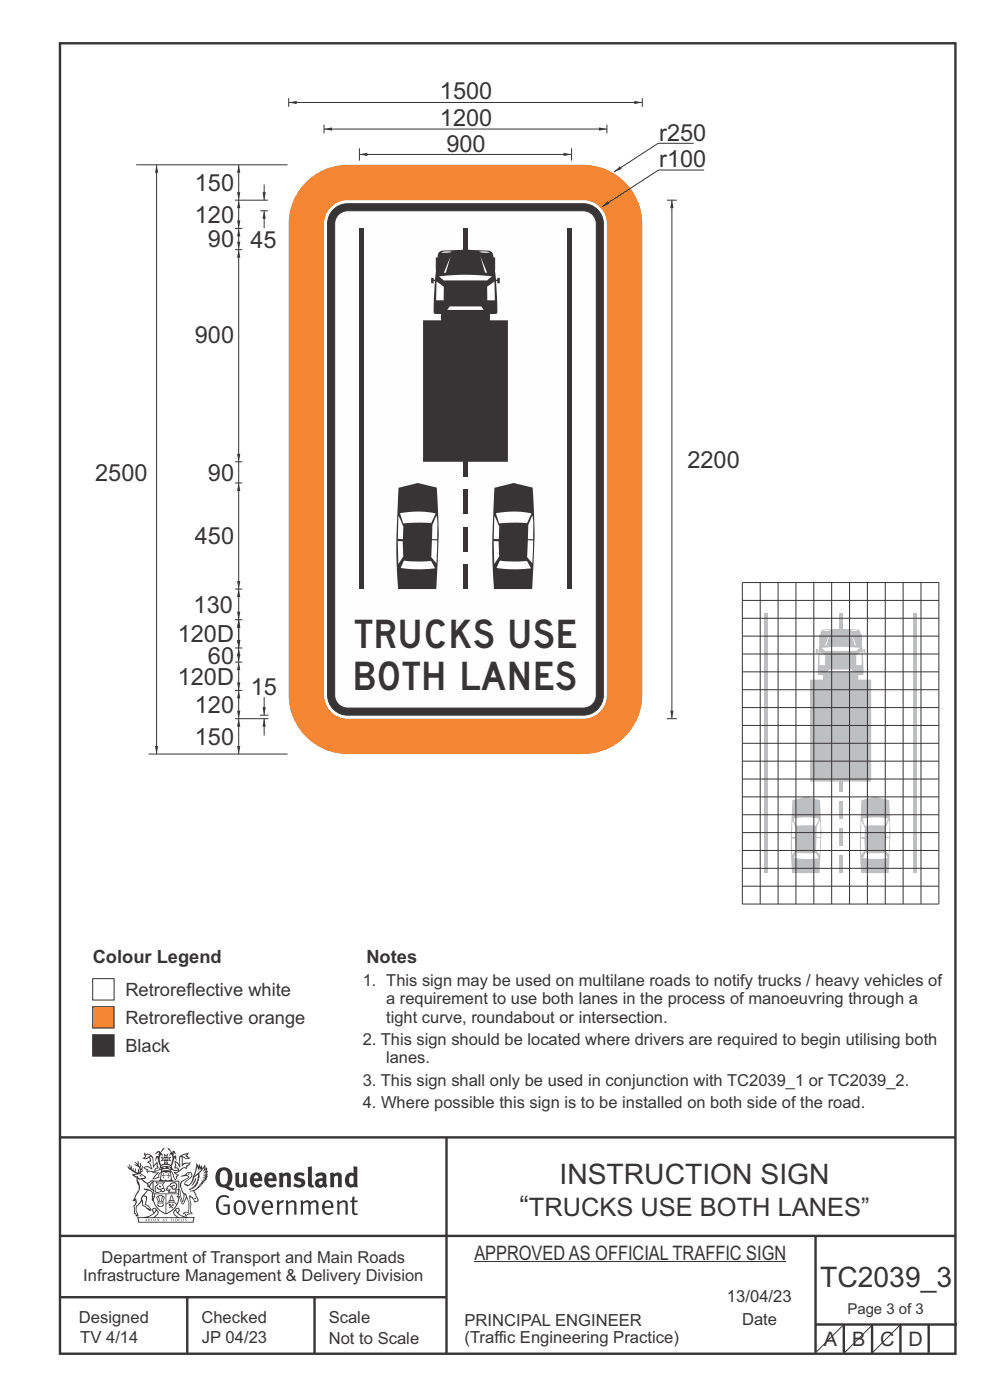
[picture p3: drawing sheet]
<svg xmlns="http://www.w3.org/2000/svg" width="210mm" height="297mm" viewBox="0 0 210 297" stroke-linecap="round" stroke-linejoin="round" font-family="sans-serif">
<g fill="none" stroke="#373435" stroke-width=".51">
<path d="M12.7 9.2h190v278h-190zM12.7 241.3h190M94.7 241.4v45.8M12.7 275.2h82M12.7 262.2h190.1M39.7 275.2v12M66.7 275.2v12M173 262.1v24.9M173 281h30M179 281v6M185 281v6M191 281v6"/>
<path d="M197 281v6"/>
</g>
<g fill="#373435">
<path d="M47 248.4a2.55 2.55 0 0 0 0 2.7l.3 .2a.81 .81 0 0 0 1-1v-.5a1.04 1.04 0 0 0-1.1-1.5zM46.3 248.1a1.82 1.82 0 0 1 2.1-.2 1.82 1.82 0 0 1 .9 1.8 2.29 2.29 0 0 1-.8 2l.7 .3h.5l-.2 .6a2.87 2.87 0 0 1-2-.7 2.12 2.12 0 0 1-1.7-3.1z" fill-rule="evenodd"/>
<path d="M49.9 248.9l.8-.2v2a.46 .46 0 0 0 .3 .6 .46 .46 0 0 0 .6-.3v-2.1l.7-.2v2.4l.2 .5-.5 .3-.3-.3a1.02 1.02 0 0 1-1.2 .3 1.02 1.02 0 0 1-.6-1.1z" fill-rule="evenodd"/>
<path d="M54 249.5l-.1 .5h.9a.49 .49 0 0 0-.2-.6 .49 .49 0 0 0-.6 .1zM53.4 249.1a1.34 1.34 0 0 1 1.6-.2 1.34 1.34 0 0 1 .6 1.5v.2h-1.7a.77 .77 0 0 0 .5 .8 .77 .77 0 0 0 .9-.4l.3 .5a1.59 1.59 0 0 1-2 .2 1.59 1.59 0 0 1-.5-2.1z" fill-rule="evenodd"/>
<path d="M57 249.5l-.1 .5h1a.49 .49 0 0 0-.2-.6 .49 .49 0 0 0-.7 .1zM56.4 249.1a1.34 1.34 0 0 1 1.6-.2 1.34 1.34 0 0 1 .7 1.5v.2h-1.8a.77 .77 0 0 0 .5 .8 .77 .77 0 0 0 .9-.4l.4 .5a1.59 1.59 0 0 1-2.1 .2 1.59 1.59 0 0 1-.5-2.1z" fill-rule="evenodd"/>
<path d="M59.2 248.9l.7-.2 .1 .4a.95 .95 0 0 1 1-.3 .95 .95 0 0 1 .7 .8v2.3h-.8v-2.3a.46 .46 0 0 0-.8 .1v2.2h-.8z" fill-rule="evenodd"/>
<path d="M62.6 249.1a1.75 1.75 0 0 1 2-.1l-.2 .5-.6-.2a.43 .43 0 0 0-.6 .3l.4 .3a1.04 1.04 0 0 1 1.2 1.1 1.04 1.04 0 0 1-1.4 1l-1.2-.4 .3-.6 1 .4 .4-.4a.88 .88 0 0 0-1-.5l-.4-.2-.1-.4z" fill-rule="evenodd"/>
<path d="M65.3 247.6l.8-.2 .1 3.8 .3 .2 .1 .4a.88 .88 0 0 1-1 0 .88 .88 0 0 1-.3-1z" fill-rule="evenodd"/>
<path d="M67.8 250.6a.43 .43 0 0 0-.1 .7 .43 .43 0 0 0 .7-.1v-.7zM66.8 249.1a1.7 1.7 0 0 1 2.4 .1v1.9l.3 .4-.4 .5-.5-.4a1.03 1.03 0 0 1-1.7-.1 1.03 1.03 0 0 1 .8-1.5h.7v-.4a.8 .8 0 0 0-1.2 .1z" fill-rule="evenodd"/>
<path d="M70 248.9l.7-.2 .1 .4a.95 .95 0 0 1 1-.3 .95 .95 0 0 1 .7 .8v2.3h-.8v-2.3a.46 .46 0 0 0-.8 .1v2.2h-.8z" fill-rule="evenodd"/>
<path d="M74.3 249.5a1.48 1.48 0 0 0 0 1.7h.5l.2-.1v-1.5l-.3-.2zM75 247.4l.8 .1 .1 4.4h-.7l-.1-.2a1.26 1.26 0 0 1-1.4 0 1.26 1.26 0 0 1-.5-1.3 1.29 1.29 0 0 1 .4-1.4 1.29 1.29 0 0 1 1.4-.1z" fill-rule="evenodd"/>
<path d="M46.4 253.9a1.72 1.72 0 0 1 2.3 0l-.3 .3a1.24 1.24 0 0 0-1.4-.2 1.24 1.24 0 0 0-.6 1.4 1.49 1.49 0 0 0 1.2 1.9l.7-.1v-1.3h-.8l-.1-.4h1.3v1.9a1.93 1.93 0 0 1-2.2 0 1.93 1.93 0 0 1-.7-2.2l.2-.8z" fill-rule="evenodd"/>
<path d="M50.4 255.1a1.65 1.65 0 0 0 .2 2.2 .99 .99 0 0 0 1-1.4 .78 .78 0 0 0-.4-.8 .78 .78 0 0 0-.8 0zM50 254.9a1.33 1.33 0 0 1 1.6-.1 1.33 1.33 0 0 1 .5 1.4 1.31 1.31 0 0 1-1.3 1.6 1.31 1.31 0 0 1-1.2-1.6v-.6z" fill-rule="evenodd"/>
<path d="M52.5 254.7l.4-.1 .9 2.6 .8-2.5h.5l-1.1 3h-.5z" fill-rule="evenodd"/>
<path d="M56.3 255.2l-.2 .7h1.3a.7 .7 0 0 0-.3-.8 .7 .7 0 0 0-.8 .1zM55.9 255a1.22 1.22 0 0 1 1.5-.2 1.22 1.22 0 0 1 .5 1.5h-1.8a.93 .93 0 0 0 .5 1 .93 .93 0 0 0 1.1-.2l.2 .3a1.43 1.43 0 0 1-1.8 .1 1.43 1.43 0 0 1-.6-1.7z" fill-rule="evenodd"/>
<path d="M58.7 254.7l.4-.1 .1 .5 .4-.4 .6-.1-.2 .5a.66 .66 0 0 0-.8 .7v1.9h-.4z" fill-rule="evenodd"/>
<path d="M60.6 254.7l.4-.1 .1 .5a.94 .94 0 0 1 1-.5 .94 .94 0 0 1 .8 .8v2.3h-.5l-.1-2.5a.81 .81 0 0 0-1.2 .3v2.2h-.4z" fill-rule="evenodd"/>
<path d="M63.7 254.7l.5-.1 .1 .5 .4-.3a.78 .78 0 0 1 1.1 .3 .9 .9 0 0 1 1-.5 .9 .9 0 0 1 .8 .8v2.3h-.5l-.1-2.5a.67 .67 0 0 0-1.1 .3v2.2h-.5v-2.4l-.4-.3-.7 .4v2.3h-.5z" fill-rule="evenodd"/>
<path d="M69 255.2l-.1 .7h1.3a.7 .7 0 0 0-.3-.8 .7 .7 0 0 0-.9 .1zM68.7 255a1.22 1.22 0 0 1 1.5-.2 1.22 1.22 0 0 1 .5 1.5h-1.8a.93 .93 0 0 0 .4 1 .93 .93 0 0 0 1.2-.2l.1 .3a1.44 1.44 0 0 1-1.7 .1 1.44 1.44 0 0 1-.6-1.7z" fill-rule="evenodd"/>
<path d="M71.4 254.7l.5-.1 .1 .5a.94 .94 0 0 1 1-.5 .94 .94 0 0 1 .8 .8v2.3h-.5l-.1-2.5a.81 .81 0 0 0-1.2 .3v2.2h-.4z" fill-rule="evenodd"/>
<path d="M74.7 253.9l.5-.1v.9h.7l-.1 .3h-.6v2.2l.1 .2h.5l.1 .3a.75 .75 0 0 1-1.2-.6v-2.1h-.4v-.3h.4z" fill-rule="evenodd"/>
<path d="M30.8 244.9l1.1 .3-.9 .5h-.4l.6-.5zM31.8 245.4h.2a2.44 2.44 0 0 1 .4 1.9l.1 .5 .7-1-.1 .6 .3 .3a.57 .57 0 0 0-.6 .7l-1-.1-.5 .2 .2-.5-.8-.3 .7-.1 .9 .5 .1-.1-.6-1.3-.2-.2h.5zM30.7 244.4l-.1 .5 .2 .4-.6 .4a1.04 1.04 0 0 0 1.4-.1l.2 .6-.3 .1-.2 .4a.94 .94 0 0 1 .8 1.1l-.2-.1a1.16 1.16 0 0 0-1.5-.1l.3 .4 .4 .2 .1 .5 .2 .1 .1-.2a.94 .94 0 0 1 1.1 .2l.8 .1-1.2 1.2a1.13 1.13 0 0 0 1.2-.2l.4-.1-.1-.4 .5-.8a.83 .83 0 0 0-.6 1.1l-.3-.1-.7 .4 1.1-1.4-.5 .1-.5-.1 1.3-.5-.1-.1-.9 .4v-.3l.2-.2 .3 .1 .1-.3-.2-.4v-.6l-.1-.4-.7 1v-.7a1.42 1.42 0 0 0-1.6-1.8z" fill-rule="evenodd"/>
<path d="M38.5 245.2l.5-.2 .7-.1-.6 .3 .8 .5h-.3zM38.3 245.5l.2-.1 .1 2a1.69 1.69 0 0 1 1.6-.6l-.8 .5 .1 .5a1.1 1.1 0 0 0-1.5 .6l-.1-.5-.2-.2h-.5l.3-.4-.3-.7a1.42 1.42 0 0 1 .8 1.1l.2-.1zM37.1 246.2l.1 1-.2 .3 .1 .4h.5l.1 .2a.96 .96 0 0 1-1.1-.1l-.1 .1a1.06 1.06 0 0 0 1.3 .2v.1a.72 .72 0 0 1-1 .2l.3 .5 .6 .2-.4 .2-.1 .6-.2-.3-.4-1.1-.4-.4 .4 .9a1.54 1.54 0 0 0 .7 1.2l.2-.3a.58 .58 0 0 1 .4-.8l.2-.1h-.3l-.5-.3 .9-.5a.93 .93 0 0 1 1.2-.5v.2l.2-.2 .1-.5a.99 .99 0 0 0 .7-.8l-1.3 .1-.3 .2-.1-1.4 .9 .4 .9-.3h-.4l-.5-.4 .4-.7-.6 .2a1.46 1.46 0 0 0-1.4 2.1v.4l-.2-.4z" fill-rule="evenodd"/>
<path d="M35.6 248.9l.2 .1-.1 .3 .4 .1h-.4v.6l-.1-.6h-.3l.3-.1z" fill-rule="evenodd"/>
<path d="M34.6 248.9l.2 .1v.3l.3 .1h-.3l-.1 .6v-.6h-.4l.4-.1z" fill-rule="evenodd"/>
<path d="M34.3 248.8a.57 .57 0 0 1 .9 .2 .57 .57 0 0 1 .9-.2l.2 1.4h-.2a.57 .57 0 0 1-.9 0 .69 .69 0 0 1-1.1 0zM34.2 248.1l-.3 2.1-.2 .4h3l-.2-.4-.3-2.1h-.2v.2l-.8-.1-.8 .1v-.2z" fill-rule="evenodd"/>
<path d="M34.2 252.4a.3 .3 0 0 0 .6 0 .3 .3 0 0 0-.6 0zM33.3 250.9l.3 .3-.3 .4a.79 .79 0 0 0 0 1.3l.8-.2-.1-.3a.55 .55 0 0 1-.7-.6l.1-.1 .2 .3 .3 .2 .8-.2-.4-.7 .4-.4-.7 .2zM33 250.7l1.1 .2 .9-.2-.4 .6 .4 1.2a.56 .56 0 0 1-.8 .3l-.2 .1a.73 .73 0 0 1-.9 .1 .73 .73 0 0 1-.3-1v-.4l.6-.4z" fill-rule="evenodd"/>
<path d="M35.6 251.8l.7-.4a.58 .58 0 0 1 1-.1 .58 .58 0 0 1-.4 .9l-.3-.3a.43 .43 0 0 1 .6-.4 .57 .57 0 0 0-.8 .2l-.2-.1-.3 .1 .4 .2a.55 .55 0 0 0 .9 .4v.5h-1.3l.3-.4-.1-.1-.6 .1 .2-.3-.2-.1zM35.4 251.8l-.1 .2a.39 .39 0 0 0 .2 .6h.3l-.2 .4h1.9l-.1-.8a.86 .86 0 0 0-.1-1.3 .86 .86 0 0 0-1.3 .4z" fill-rule="evenodd"/>
<path d="M36 254.8h.8v.2h-.8zM36.4 253.8l.2 .8h-.4zM36.4 253.5l-.3 .5-.1 .6h-.2v.4l-.7 .4 .2 .1a1.48 1.48 0 0 1 2.1 .2l.2-.1-.6-.5v-.5h-.2l-.1-.6z" fill-rule="evenodd"/>
<path d="M35.8 255.4l.4 .1 .1 .3 .3-.2-.2-.2a.38 .38 0 0 1 .5 .5l-.2-.2-.3 .2 .3 .2-.3 .3-.1-.4-.4 .4-.1-.2 .4-.3-.1-.1-.2 .1z" fill-rule="evenodd"/>
<path d="M34.5 254h.2v.2l-.2 .6h-.2zM33.6 255.3h.9v.2a.55 .55 0 0 1-.8 .4v-.2l-.2-.1zM33.4 254h.2l.2 .8h-.2zM33.6 255l.8-.1 .1 .2h-.8zM33.8 253.7h.5l-.2 1.1h-.1zM33.3 253.8l-.1 .3 .3 1.1a.48 .48 0 0 0-.1 .6 .48 .48 0 0 0 .5 .2h.5a.49 .49 0 0 0 .2-.8l.3-1.1-.1-.3a1.42 1.42 0 0 0-1.5 0z" fill-rule="evenodd"/>
<path d="M33.7 251.5l.4 .1 .1 .3h-.3z" fill-rule="evenodd"/>
<path d="M41.3 250.1l.3-.2-.2 .8-.6 .8h-.2l.5-.7z" fill-rule="evenodd"/>
<path d="M39.7 249l.3-.2 .5 .2a.88 .88 0 0 1-.6 1.1 1.22 1.22 0 0 0-.8 1.3l.5 .2a.72 .72 0 0 0 .9-.4l.5-.8 .2-.6 .8-.6v.2a2.85 2.85 0 0 1-2 2.9l.1 .1a2.13 2.13 0 0 0 1.9-1.5v-.3a2.01 2.01 0 0 0 .3-1.7l1.1-1.3-.4 1 .7-.5-.7 1 .8-.4-.8 .8 .7-.2-.9 .6 .8-.1-.8 .4h.7l-.8 .3 .3 .2h-.4l.2 .3h-.4l.2 .3h-.4l.1 .2h-.1a2.16 2.16 0 0 1-2 1.1l.1 .2 .4-.1a.76 .76 0 0 1 .7 .8l.5 1.2-.6 .2a1.45 1.45 0 0 0-1.1-1.3l.2 1.8-.1 1.8 .4 .3a1.07 1.07 0 0 0-1.2 .4v-.3l-.5-.2a.87 .87 0 0 1 1.1-.1v-.7a4.4 4.4 0 0 0-.6-3.1l-.1-.3h-.2a2.16 2.16 0 0 1-.7-2.2l.3-.4 1.2-.7a.55 .55 0 0 0-.4-.8zM37.8 252.4a.76 .76 0 0 1 .3 1.1l.6 1.6 .4-1.7 .2 .1a.61 .61 0 0 1-.1 .9l-.3 .8-.2 .1-.7-1.6-.3 .1a1.18 1.18 0 0 0 .1-1.4zM41.8 247.5l.2 .7 .3-.5v.6l.4-.5a1.9 1.9 0 0 1-1.2 1.4l-.3 .3zM38.2 249.6l1.4-.2 .2 .2v.3l-.5 .2a1.26 1.26 0 0 0-.9 1.9l.2 .7a1.84 1.84 0 0 1 .1 2.1l-.4-1.4a.96 .96 0 0 0-.4-1.2l-.4 .2a.78 .78 0 0 1 0 1.3l.1 .3h.4l.4 1.1a.38 .38 0 0 0 .2 .4 .38 .38 0 0 0 .4-.1l.6-1.2a2.94 2.94 0 0 1 .4 2.5l-.1 .4h-.8l-.3 .4v.2l.4-.1 .1 .4 .2 .1a1.02 1.02 0 0 1 1.3-.5v-.4l-.3-.1 .1-1.8-.3-1.3h.1a1.14 1.14 0 0 1 .8 1 .63 .63 0 0 0 .8-.2 .63 .63 0 0 0-.2-.9l-.6-1.2 .9-.6 .2-.4h.3l-.1-.2h.4l-.1-.3h.3l-.1-.3 .5-.1-.2-.2 .6-.4v-.2h-.2l.4-.5h-.3l.3-.5-.4 .1 .4-.5v-.3l-.3 .2 .2-.7-.1-.2-.4 .3v-.8l-.6 .8-.2-.8-.2 .5-.3-.7-.1 .6-.5-.8-.1 1.4-.6 1.8a1.81 1.81 0 0 1-1 1.5l-.6-.2a1.75 1.75 0 0 1 1.1-1.2 .75 .75 0 0 0 .1-1.3 .75 .75 0 0 0-1.2 .4z" fill-rule="evenodd"/>
<path d="M41.2 254.1h.3l.2 .2-.4 .1z" fill-rule="evenodd"/>
<path d="M29.4 258.4h11.6l-.1 .8h-11.4zM31.3 258.2l.5-.1a2.48 2.48 0 0 0 1.4-1.3l.3 .5-.5 .6-.5 .3zM32.5 256.6l.3-.2 .2 .1-.3 .7zM37.2 256.8a2.65 2.65 0 0 0 1.8 1.4h-1.1l-.5-.3-.5-.6zM37.4 256.5l.2-.1 .3 .2-.3 .6zM29.2 258.2l.1 1.2h11.8l.2-1.1-.2-.1a4.1 4.1 0 0 1-3.3-.9l.3-.4-.1-.6a1.06 1.06 0 0 0-1.3 1l.2 .4 .6 .5h-4.7l.3-.1a.84 .84 0 0 0 .6-.8 .84 .84 0 0 0-.5-.8l-.3-.2h-.5l-.1 .6 .3 .4a4.2 4.2 0 0 1-3.4 .9z" fill-rule="evenodd"/>
<path d="M31 258.7l.1 .2h-.2zM31 258.5l-.3 .6 .4-.2 .2 .2z" fill-rule="evenodd"/>
<path d="M31.3 258.6h.3v.4a.25 .25 0 0 0 .2-.1 .25 .25 0 0 0-.1-.3h.1a.29 .29 0 0 1 0 .4 .29 .29 0 0 1-.4 0 .29 .29 0 0 1 0-.4z" fill-rule="evenodd"/>
<path d="M32.2 258.6a.22 .22 0 0 1 .3 .2 .22 .22 0 0 1-.3 .2zM32 258.6l.1 .4a.33 .33 0 0 0 .4 0 .33 .33 0 0 0 0-.4 .33 .33 0 0 0-.5 0z" fill-rule="evenodd"/>
<path d="M32.9 258.7l.1 .2h-.2zM32.9 258.5l-.2 .6 .3-.2 .2 .2z" fill-rule="evenodd"/>
<path d="M33.3 258.6h.2l.1 .1 .2-.1-.2 .2 .2 .3-.3-.3-.1 .3h-.1l.2-.3z" fill-rule="evenodd"/>
<path d="M34.7 258.7l.1 .2h-.2zM34.7 258.5l-.3 .6 .4-.2 .2 .2z" fill-rule="evenodd"/>
<path d="M35 258.5h.5l-.2 .1v.5h-.2l.1-.5z" fill-rule="evenodd"/>
<path d="M36.2 258.6l.3-.1-.1 .1v.2h.1h-.1v.3h-.2z" fill-rule="evenodd"/>
<path d="M36.7 258.6h.2v.5h-.2z" fill-rule="evenodd"/>
<path d="M37.3 258.6a.22 .22 0 0 1 .3 .2 .22 .22 0 0 1-.3 .2zM37.1 258.6v.4a.33 .33 0 0 0 .5 0 .33 .33 0 0 0 0-.4 .33 .33 0 0 0-.5 0z" fill-rule="evenodd"/>
<path d="M37.8 258.6l.4-.1-.2 .1v.2h.1h-.1v.2l.2 .1h-.4z" fill-rule="evenodd"/>
<path d="M38.4 258.6h.2l-.1 .4 .2 .1h-.3z" fill-rule="evenodd"/>
<path d="M38.9 258.6h.2v.5h-.2z" fill-rule="evenodd"/>
<path d="M39.3 258.6h.2h-.1l.2 .3-.2 .2-.1-.1v-.1l.2 .1z" fill-rule="evenodd"/>
<path d="M34.2 247.4a1.51 1.51 0 0 1 2 .2 2.67 2.67 0 0 0-2.1 0zM35.7 247.6l.4 .1 .1 .3-.4-.1zM34.6 247.6h.5l.1 .2h-.4zM34 247.8l.3 .2h-.3zM34.9 246.9l.3-.2 .3 .2zM34.9 245.6l.2 .1v.3h-.2zM35 245.1l.2 .2 .2-.2-.1 .3h-.2zM35.1 246.3h.2l.1 .4-.2-.2-.2 .2zM35.3 245.7l.2-.1v.4h-.2zM34.4 245.7h.3l.1 .3-.4 .1 .2-.2zM35.7 245.7h.3l-.2 .2 .2 .2-.4-.1zM32.7 244.9l1-.5-.1 1-.2-.2-.3 .2-.3 1.1 .5-1 .3 .9a1.84 1.84 0 0 1 .2 1.7l.4 .1a2.48 2.48 0 0 1 2.2 0l.2-.2-.2-.7 .7-1.8 .4 .7-.2-1-.2-.1-.2 .3v-.9l.6 .4-.6-.8-.3 .1-.1 .4-.5-.9-.5-.3 .2 .5 .6 .5-.5 .8 .4-.4a2.06 2.06 0 0 1 0 2.3l-.5-.2-.2-.6 .1-.1 .8 .2-.4-.5 .4-.5-.7 .2-.2-.2 .2-.7-.5 .4-.5-.4 .2 .7-.2 .2-.7-.2 .4 .5-.4 .5 .8-.2 .1 .1-.2 .6-.5 .2a2.02 2.02 0 0 1 0-2.2l.3 .5-.1-.7-.3-.1 .8-1.2-.4 .3-.5 .8-.2-.3a.8 .8 0 0 0-.8 .5z" fill-rule="evenodd"/>
<path d="M29.2 250.1l.3 .1a.61 .61 0 0 1 .8 .4l.3 .2a.8 .8 0 0 1 .6 1l.4 .1 .5 .5a1 1 0 0 1 .5 1.1l-.1 .7v-.5h-.1a.96 .96 0 0 0-.8-1.3l-.2-.2h-.7l-.1-.1-.1 .1 .1 .3h.6l-1.2 1.3-.2 1-.4 .6a1.33 1.33 0 0 0-.5 1.8l.2 .5a1.26 1.26 0 0 1-.5-1.5l-.1-.3a1.56 1.56 0 0 0 .4-1.7l-.3 .2 .2-.5a3.2 3.2 0 0 0 .7-3zM30.4 253.9h.4a2.06 2.06 0 0 1-.1 1.6l.7 .5 .4 .4-.6-.1-.8-.6-.1-.9a.51 .51 0 0 1 .1-.9zM28.6 249.3a1.52 1.52 0 0 1 2.1 .5l-1.1 .2-.2-.1-.1-.4h-.5zM27.5 247v.8l-.3-.4h-.1a3.1 3.1 0 0 0 1.9 1.6l-1 .1 .5 .6 .5 .1 .1 1.1a1.84 1.84 0 0 1-.3 2.5l-.4 .9-.3 .4 .2 .1 .4-.1 .1 .4-.2 .5-.3 .2 .1 1.7h.2l.3 .5 .1 .1 .4-.1-.1-.5a1.3 1.3 0 0 1-.1-1.7l.9-1 .1 1.1 .6 .2 .5 .5 .1-.1 .2 .3h.5a1.85 1.85 0 0 0-1.2-1.4l.1-.3a1.39 1.39 0 0 0 0-1.4l-.5-.1 .5-.5a.66 .66 0 0 1 .9-.4 .66 .66 0 0 1 .3 .9l-.1 .4 .2-.1v.2l-.1 .3 .2 .5 .1-.3a2.24 2.24 0 0 0 .1-2.2 .73 .73 0 0 1-.7-.7 .73 .73 0 0 1 .6-.7v-.2a.94 .94 0 0 0-.9 .8 .48 .48 0 0 1-.1-.6 .48 .48 0 0 1 .5-.2l.5-.3a.51 .51 0 0 0-.8 .2l-.5 .2-1-.8h.6l.2-.5-1.2-.7 .5-.5v-.3l-.5 .4 .1-.2a.69 .69 0 0 0 .2-1v.4l-.2 .3v-1.1l-.3-.2 .1 .6-.1 .2-.4-1.3v.7l-.6-.4 .5 .7-.6-.2 .3 .3a1 1 0 0 1 .7 1.4l-.2-.8v.9l-.5-.2v-.8l-.2 .7-.2-.1-.1-.6-.2 .4-.2-.2 .1-.7-.2 .5z" fill-rule="evenodd"/>
<path d="M29.6 249.4l.2-.1 .3 .2z" fill-rule="evenodd"/>
<path d="M32.4 250.5h5.6v2l-.2-.1v-1.7h-5.2v2.5h5.2v-.8l.1 .2-.1 1.1v-.3h-2.5v4a4.1 4.1 0 0 0 2.6-3.6l.1-.1a4 4 0 0 1-2.8 3.9 4.2 4.2 0 0 1-2.8-4.7l.1 1.2 .1-.1a3.8 3.8 0 0 0 2.5 3.4v-4h-2.5l-.2-.9z" fill-rule="evenodd"/>
<circle cx="40" cy="249.1" r=".17"/>
</g>
<path d="M19.7 213.6h4.5v4.5h-4.5z" fill-rule="evenodd" fill="#f58634" stroke="#373435" stroke-width=".21"/>
<path d="M19.7 219.5h4.5v4.6h-4.5z" fill-rule="evenodd" fill="#373435" stroke="#373435" stroke-width=".21"/>
<path d="M19.7 207.6h4.5v4.6h-4.5z" fill-rule="evenodd" fill="#fefefe" stroke="#373435" stroke-width=".21"/>
<g fill="#bdbfc1">
<path d="M162.1 130.1h.7v55.1h-.7z" fill-rule="evenodd"/>
<path d="M193.9 130.1h.6v55.1h-.6z" fill-rule="evenodd"/>
<path d="M178 130.1h.6v3.8h-.6z" fill-rule="evenodd"/>
<path d="M178 165.8h.6v2.3h-.6z" fill-rule="evenodd"/>
<path d="M178 170h.6v3.8h-.6z" fill-rule="evenodd"/>
<path d="M178 175.7h.6v3.8h-.6z" fill-rule="evenodd"/>
<path d="M178 181.4h.6v3.8h-.6z" fill-rule="evenodd"/>
<path d="M168.1 169.8l2.9-.8 2.9 .7 .3 7.1-.4 8.4h-5.8l-.3-6.5zM168.3 173.6l2.9-.2 2.5 .3-.6 1.5h-4.3zM173.9 174l.1 1.2v2.4h-.8l.1-2.2zM173.2 177.8h.8l-.1 3.5-.8-.9zM168.9 180.9l2.3 .1 1.9-.1 .6 1.2-3 .1-2.3-.2zM168 177.9h.7l.1 2.4-.7 1.1zM168.1 174.1l.7 1.6v1.9h-.8z" fill-rule="evenodd"/>
<path d="M182.7 169.8l3-.8 2.9 .7 .3 7.1-.4 8.4h-5.8l-.3-6.5zM183 173.6l2.8-.2 2.6 .3-.7 1.5h-4.3zM188.5 174l.2 1.2-.1 2.4h-.8l.1-2.2zM187.8 177.8h.8l-.1 3.5-.8-.9zM183.6 180.9l2.3 .1 1.8-.1 .6 1.2-2.9 .1-2.3-.2zM182.6 177.9h.8v2.4l-.7 1.1zM182.7 174.1l.8 1.6-.1 1.9h-.8z" fill-rule="evenodd"/>
<path d="M174.4 133.7l.2-.1a30.5 30.5 0 0 1 7.6 .1l.3 .2 .1 .7 .2 .1 .2 3.3 .2-.1v-.2h.4v.8h-.4v-.4l-.2 .1 .1 4.9-1.1 .1v1h2.8v21.6h-13v-21.6h2.8v-1l-1.1-.1 .1-4.9-.1-.1v.4h-.4v-.8h.4v.2l.2 .1 .1-3.3 .2-.1 .2-.7zM174.3 137.5l4-.3 4.1 .3-.8 .6h-6.6zM175.9 142.1h4.8l.4 .5h-5.6zM176.1 134.3l-1.1 2.6h.3zM174.6 133.8l1.6-.1zM173.9 138.3l1.1 .7v2.1h-1.2zM180.6 134.3l1 2.6h-.3zM180.4 133.7l1.6 .1zM181.6 139v2.1h1.2l-.1-2.8z" fill-rule="evenodd"/>
</g>
<g fill="none" stroke="#373435" stroke-width=".21">
<path d="M157.5 123.6h41.6v68.2h-41.6zM157.5 138.7h41.6M157.5 135h41.6M157.5 131.2h41.6M157.5 127.4h41.6M161.3 123.6v68.2M165 123.6v68.2M168.8 123.6v68.2M172.6 123.6v68.2M176.4 123.6v68.2M180.2 123.6v68.2M184 123.6v68.2"/>
<path d="M187.8 123.6v68.2M191.6 123.6v68.2M195.4 123.6v68.2M157.5 157.7h41.6M157.5 153.9h41.6M157.5 150.1h41.6M157.5 146.3h41.6M157.5 142.5h41.6M157.5 176.6h41.6M157.5 172.8h41.6M157.5 169.1h41.6M157.5 165.3h41.6"/>
<path d="M157.5 161.5h41.6M157.5 188h41.6M157.5 184.2h41.6M157.5 180.4h41.6M100.6 267.7h66.2M179 281l-6.2 6.2M185.1 281l-6.2 6.2M191 281l-6.2 6.2"/>
</g>
<path d="M64.9 38.6a12.5 12.5 0 0 1 8.8-3.6h50a12.5 12.5 0 0 1 12.5 12.5v100a12.5 12.5 0 0 1-12.5 12.5h-50a12.5 12.5 0 0 1-12.5-12.5v-100a12.5 12.5 0 0 1 3.7-8.9z" fill-rule="evenodd" fill="#f58634"/>
<path d="M69.9 44.2a5 5 0 0 1 3.8-1.7h50a5 5 0 0 1 5 5v100a5 5 0 0 1-5 5h-50a5 5 0 0 1-5-5v-100a5 5 0 0 1 1.2-3.3z" fill-rule="evenodd" fill="#fefefe"/>
<path d="M71 44.2a4.2 4.2 0 0 1 2.7-1h50a4.3 4.3 0 0 1 4.3 4.3v100a4.3 4.3 0 0 1-4.3 4.2h-50a4.3 4.3 0 0 1-4.2-4.2v-100a4.2 4.2 0 0 1 1.5-3.3z" fill-rule="evenodd" fill="#373435" stroke="#373435" stroke-width=".21"/>
<path d="M72 45.3l1.1-.5 .6-.1h50a2.76 2.76 0 0 1 2.8 2.8v100a2.76 2.76 0 0 1-2.8 2.7h-50a2.76 2.76 0 0 1-2.7-2.7v-100a2.75 2.75 0 0 1 1-2.2z" fill-rule="evenodd" fill="#fefefe" stroke="#373435" stroke-width=".21"/>
<path d="M76.2 31.4v2.7M121.2 31.4v2.7M149.4 36.1h-9.7l-12 7.8" fill="none" stroke="#373435" stroke-width=".21"/>
<path d="M127.7 43.9l1.2-1.2 .4 .5z" fill="#373435"/>
<path d="M68.7 27.4h60" fill="none" stroke="#373435" stroke-width=".21"/>
<g fill="#373435">
<path d="M127 27l1.7 .4-1.7 .3z"/>
<path d="M68.7 27.4l1.7-.4v.7z"/>
</g>
<path d="M68.7 26.5v1.8M76.2 32.8h45M128.7 26.5v1.8" fill="none" stroke="#373435" stroke-width=".21"/>
<g fill="#373435">
<path d="M76.2 32.8l1.7-.4v.7z"/>
<path d="M119.5 32.4l1.7 .4-1.7 .3z"/>
</g>
<path d="M142.5 42.5v110" fill="none" stroke="#373435" stroke-width=".21"/>
<g fill="#373435">
<path d="M142.5 42.5l.4 1.7h-.7z"/>
<path d="M142.2 150.8h.7l-.4 1.7z"/>
</g>
<path d="M141.5 42.5h2.1M141.5 152.5h2.1" fill="none" stroke="#373435" stroke-width=".21"/>
<g fill="#373435">
<path d="M76.2 48.5h.9v76.5h-.9z" fill-rule="evenodd"/>
<path d="M120.3 48.5h.9v76.5h-.9z" fill-rule="evenodd"/>
<path d="M98.3 48.5h.9v5.2h-.9z" fill-rule="evenodd"/>
<path d="M98.3 98h.9v3.2h-.9z" fill-rule="evenodd"/>
<path d="M98.3 103.8h.9v5.3h-.9z" fill-rule="evenodd"/>
<path d="M98.3 111.7h.9v5.3h-.9z" fill-rule="evenodd"/>
<path d="M98.3 119.7h.9v5.3h-.9z" fill-rule="evenodd"/>
<path d="M84.5 103.5l4.1-1 4 .9 .3 3.7a150.2 150.2 0 0 1-.4 17.9h-8.1l-.3-9zM84.8 108.9l4-.4 3.6 .4-.9 2.1-2.6-.1-3.4 .1zM92.6 109.3l.2 1.7-.1 3.4h-1.1l.1-3zM91.6 114.6h1.2l-.2 4.9-1.1-1.3zM85.7 118.9l3.2 .2 2.5-.1 .9 1.6-4.1 .2-3.2-.3zM84.4 114.8h1l.1 3.3-1 1.6zM84.5 109.5l1.1 2.2-.1 2.7-1.1-.1z" fill-rule="evenodd"/>
<path d="M104.9 103.5l4.1-1 4 .9 .2 3.7a150.2 150.2 0 0 1-.3 17.9h-8.1l-.4-9zM105.2 108.9l4-.4 3.5 .4-.9 2.1-2.6-.1-3.3 .1zM112.9 109.3l.2 1.7v3.4h-1.1l.1-3zM112 114.6h1.1l-.2 4.9-1.1-1.3zM106 118.9l3.3 .2 2.5-.1 .8 1.6-4.1 .2-3.2-.3zM104.7 114.8h1.1l.1 3.3-1.1 1.6zM104.8 109.5l1.1 2.2-.1 2.7-1.1-.1z" fill-rule="evenodd"/>
<path d="M93.1 53.5l.5-.3a47.5 47.5 0 0 1 10.5 .1 1.31 1.31 0 0 1 .6 1.3l.3 .2v2.5l.2 2.1 .3-.1v-.4h.5v1.2h-.5v-.5l-.3 .1 .3 6.7a1.5 1.5 0 0 1-1.6 .2v1.4h3.8v30h-18v-30h3.9v-1.4a1.5 1.5 0 0 1-1.6-.2l.3-6.7-.3-.1v.5h-.5v-1.2h.5v.4l.3 .1 .2-2.1-.1-2.5 .4-.2 .1-.8zM93.1 58.6l5.6-.3 5.7 .3-1.1 .9h-9.2zM95.4 65h6.7l.5 .7h-7.7zM95.6 54.3l-1.5 3.6 .5-.1zM93.6 53.5l1.1-.2 1.1 .1-1.1 .2zM92.6 59.7l1.5 1.1v2.9h-1.6zM101.9 54.3l1.4 3.6-.4-.1zM101.7 53.4l1.1 .2 1.1-.1-1.1-.2zM103.3 60.8l.1 2.9h1.6l-.1-4z" fill-rule="evenodd"/>
</g>
<path d="M147.1 30.4h-7.5l-9.3 6.1" fill="none" stroke="#373435" stroke-width=".21"/>
<path d="M130.3 36.5l1.2-1.2 .4 .5z" fill="#373435"/>
<path d="M61.2 21.7h75" fill="none" stroke="#373435" stroke-width=".21"/>
<g fill="#373435">
<path d="M134.5 21.4l1.7 .3-1.7 .4z"/>
<path d="M61.2 21.7l1.7-.3v.7z"/>
</g>
<path d="M33.2 35v125M136.2 20.8v1.9" fill="none" stroke="#373435" stroke-width=".21"/>
<g fill="#373435">
<path d="M33.2 35l.4 1.7h-.7z"/>
<path d="M32.9 158.3h.7l-.4 1.7z"/>
</g>
<path d="M28.9 35h32.1M49.9 53h1.5M56 44.7v3.7" fill="none" stroke="#373435" stroke-width=".21"/>
<path d="M56 44.7l.4 1.7h-.7z" fill="#373435"/>
<path d="M56 39.2v3.3M55.2 44.7h1.6" fill="none" stroke="#373435" stroke-width=".21"/>
<path d="M55.7 40.8h.7l-.4 1.7z" fill="#373435"/>
<path d="M50.6 42.5v6M49.9 125h1.5" fill="none" stroke="#373435" stroke-width=".21"/>
<g fill="#373435">
<path d="M50.3 46.8h.7l-.4 1.7z"/>
<path d="M50.6 42.5l.4 1.7h-.7z"/>
</g>
<path d="M49.9 102.5h1.5M50.6 102.5v22.5" fill="none" stroke="#373435" stroke-width=".21"/>
<g fill="#373435">
<path d="M50.6 102.5l.4 1.7h-.7z"/>
<path d="M50.3 123.3h.7l-.4 1.7z"/>
</g>
<path d="M49.9 48.5h1.5M50.6 48.5v4.5M49.9 98h1.5" fill="none" stroke="#373435" stroke-width=".21"/>
<g fill="#373435">
<path d="M50.6 48.5l.4 1.7h-.7z"/>
<path d="M50.3 51.3h.7l-.4 1.7z"/>
</g>
<path d="M50.6 53v45" fill="none" stroke="#373435" stroke-width=".21"/>
<g fill="#373435">
<path d="M50.3 96.3h.7l-.4 1.7z"/>
<path d="M50.6 53l.4 1.7h-.7z"/>
</g>
<path d="M50.6 98v4.5M49.9 131.5h1.5M49.9 137.5h1.5M50.6 131.5v6M49.9 140.5h1.5" fill="none" stroke="#373435" stroke-width=".21"/>
<g fill="#373435">
<path d="M50.6 131.5l.4 1.7h-.7z"/>
<path d="M50.3 135.8h.7l-.4 1.7z"/>
</g>
<path d="M50.6 137.5v3" fill="none" stroke="#373435" stroke-width=".21"/>
<g fill="#373435">
<path d="M50.3 138.8h.7l-.4 1.7z"/>
<path d="M50.6 137.5l.4 1.7h-.7z"/>
</g>
<path d="M50.6 140.5v6" fill="none" stroke="#373435" stroke-width=".21"/>
<g fill="#373435">
<path d="M50.6 140.5l.4 1.7h-.7z"/>
<path d="M50.3 144.8h.7l-.4 1.7z"/>
</g>
<path d="M50.6 146.5v6" fill="none" stroke="#373435" stroke-width=".21"/>
<g fill="#373435">
<path d="M50.3 150.8h.7l-.4 1.7z"/>
<path d="M50.6 146.5l.4 1.7h-.7z"/>
</g>
<path d="M50.6 131.5v6" fill="none" stroke="#373435" stroke-width=".21"/>
<g fill="#373435">
<path d="M50.6 131.5l.4 1.7h-.7z"/>
<path d="M50.3 135.8h.7l-.4 1.7z"/>
</g>
<path d="M55.1 151.7h1.8M56 147.9v3.8" fill="none" stroke="#373435" stroke-width=".21"/>
<path d="M55.7 150h.7l-.4 1.7z" fill="#373435"/>
<path d="M31.5 160h29.5M56 152.5v3.5" fill="none" stroke="#373435" stroke-width=".21"/>
<path d="M56 152.5l.4 1.7h-.7z" fill="#373435"/>
<path d="M50.6 125v6.5" fill="none" stroke="#373435" stroke-width=".21"/>
<g fill="#373435">
<path d="M50.3 129.8h.7l-.4 1.7z"/>
<path d="M50.6 125l.4 1.7h-.7z"/>
</g>
<path d="M50.6 35v7.5M49.9 42.5h6.9M49.9 146.5h1.5" fill="none" stroke="#373435" stroke-width=".21"/>
<g fill="#373435">
<path d="M50.6 35l.4 1.7h-.7z"/>
<path d="M50.3 40.8h.7l-.4 1.7z"/>
</g>
<path d="M49.9 152.5h7M50.6 152.5v7.5" fill="none" stroke="#373435" stroke-width=".21"/>
<g fill="#373435">
<path d="M50.6 152.5l.4 1.7h-.7z"/>
<path d="M50.3 158.3h.7l-.4 1.7z"/>
</g>
<path d="M61.2 20.8v1.9" fill="none" stroke="#373435" stroke-width=".21"/>
<g font-size="8.3" fill="#373435">
<text x="75.1" y="137.5">TRUCKS USE</text>
<text x="74.7" y="146.5">BOTH LANES</text>
</g>
<g font-size="6" fill="#373435">
<text x="118.7" y="251.2">INSTRUCTION SIGN</text>
<text x="110.2" y="257.9">“TRUCKS USE BOTH LANES”</text>
<text x="174" y="273">TC2039_3</text>
</g>
<g font-size="5" fill="#373435">
<text x="93.3" y="21">1500</text>
<text x="93.3" y="26.7">1200</text>
<text x="139.8" y="29.9">r250</text>
<text x="94.7" y="32.3">900</text>
<text x="139.8" y="35.5">r100</text>
<text x="41.3" y="40.5">150</text>
<text x="41.3" y="47.2">120</text>
<text x="44.1" y="52.5">90</text>
<text x="53.1" y="52.6">45</text>
<text x="41.3" y="72.7">900</text>
<text x="20.2" y="102">2500</text>
<text x="44.1" y="102">90</text>
<text x="145.8" y="99.2">2200</text>
<text x="41.3" y="115.5">450</text>
<text x="41.1" y="130.1">130</text>
<text x="37.7" y="136.2">120D</text>
<text x="44.1" y="140.8">60</text>
<text x="37.7" y="145.2">120D</text>
<text x="53.2" y="147.4">15</text>
<text x="41.3" y="151.2">120</text>
<text x="41.3" y="158">150</text>
</g>
<g font-size="4.2" fill="#373435">
<text x="100.6" y="267.2">APPROVED AS OFFICIAL TRAFFIC SIGN</text>
<text x="174.7" y="285.6">A</text>
<text x="180.8" y="285.6">B</text>
<text x="186.7" y="285.6">C</text>
<text x="192.7" y="285.6">D</text>
</g>
<g font-size="3.9" fill="#373435">
<text x="19.7" y="204.3">Colour Legend</text>
<text x="77.7" y="204.3">Notes</text>
<text x="26.6" y="211.3">Retroreflective white</text>
<text x="26.6" y="217.2">Retroreflective orange</text>
<text x="26.6" y="223.1">Black</text>
</g>
<g font-size="3.5" fill="#373435">
<text x="76.9" y="209.2">1. This sign may be used on multilane roads to notify trucks / heavy vehicles of</text>
<text x="81.9" y="213.1">a requirement to use both lanes in the process of manoeuvring through a</text>
<text x="76.9" y="221.7">2. This sign should be located where drivers are required to begin utilising both</text>
<text x="81.9" y="217">tight curve, roundabout or intersection.</text>
<text x="81.9" y="225.6">lanes.</text>
<text x="76.9" y="230.3">3. This sign shall only be used in conjunction with TC2039_1 or TC2039_2.</text>
<text x="76.9" y="235">4. Where possible this sign is to be installed on both side of the road.</text>
<text x="21.6" y="267.9">Department of Transport and Main Roads</text>
<text x="17.7" y="271.8">Infrastructure Management &amp; Delivery Division</text>
<text x="16.7" y="280.6">Designed</text>
<text x="42.7" y="280.6">Checked</text>
<text x="69.7" y="280.6">Scale</text>
<text x="98.5" y="281.3">PRINCIPAL ENGINEER</text>
<text x="154.2" y="276.2">13/04/23</text>
<text x="157.4" y="281.2">Date</text>
<text x="17" y="284.8">TV 4/14</text>
<text x="42.8" y="284.8">JP 04/23</text>
<text x="69.7" y="285.2">Not to Scale</text>
<text x="98.5" y="284.8">(Traffic Engineering Practice)</text>
</g>
<text font-size="3.2" fill="#373435" x="179.7" y="278.8">Page 3 of 3</text>
</svg>
